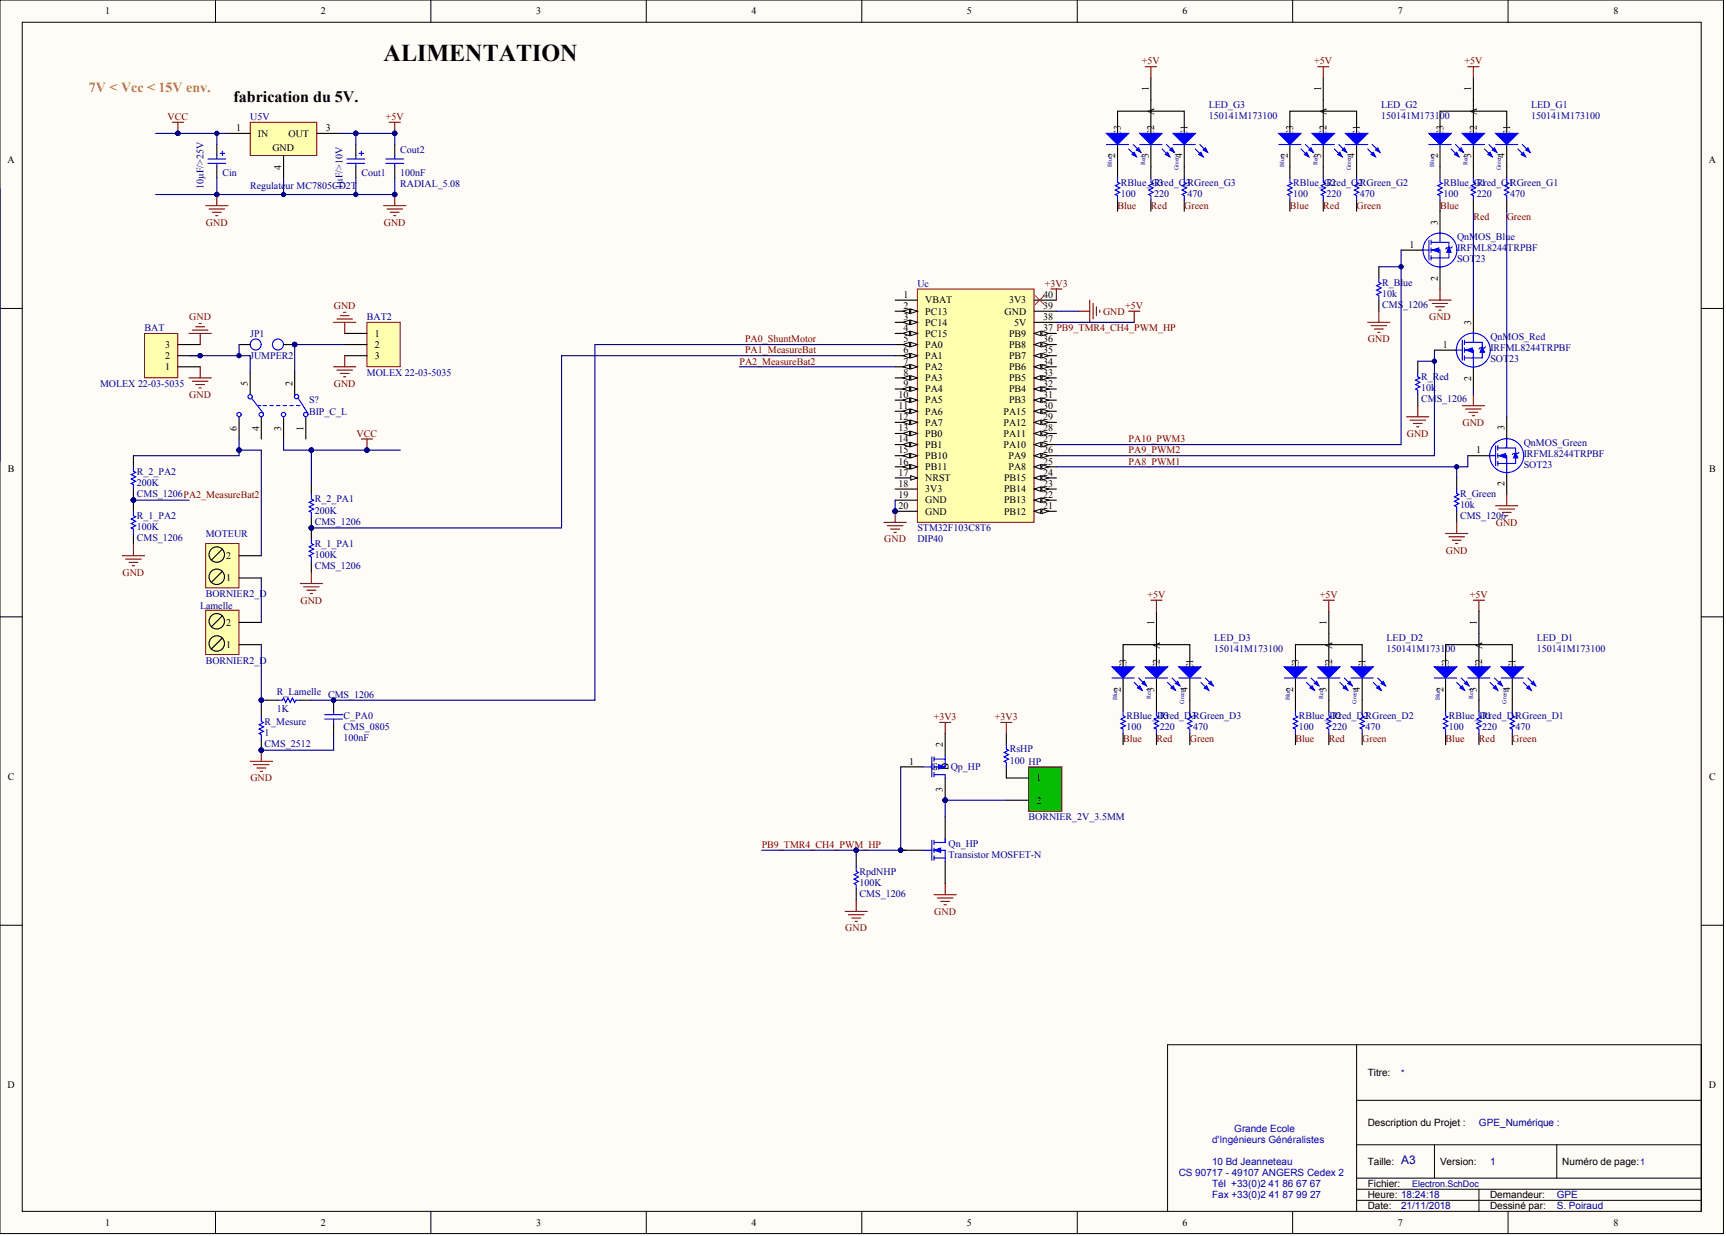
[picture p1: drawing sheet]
<svg xmlns="http://www.w3.org/2000/svg" width="328mm" height="235mm" viewBox="0 0 328 235" stroke-linecap="round" stroke-linejoin="round" font-family="sans-serif">
<g fill="#fffcf8" stroke="#000" stroke-width=".19">
<path d="M0 0h327.6v234.5h-327.6z"/>
<path d="M4.2 4.2h319.2v226.1h-319.2z"/>
</g>
<g fill="none" stroke="#000" stroke-width=".19">
<path d="M41 0v4.2M81.9 0v4.2M122.8 0v4.2M163.8 0v4.2M204.8 0v4.2M245.7 0v4.2M286.7 0v4.2M0 58.6h4.2M323.4 58.6h4.2M0 117.3h4.2M323.4 117.3h4.2M0 175.9h4.2"/>
<path d="M323.4 175.9h4.2M257.9 198.6v31.7M257.9 217.6h65.5M257.9 209.2h65.5M272.7 217.6v6.3M295.9 217.6v6.3M41 230.3v4.2M81.9 230.3v4.2M122.8 230.3v4.2M163.8 230.3v4.2M204.8 230.3v4.2M221.9 230.3v-31.7h101.5v31.7"/>
<path d="M245.7 230.3v4.2M257.9 228.2h65.5M257.9 226.1h65.5M257.9 223.9h65.5M281.1 226.1v4.2M286.7 230.3v4.2"/>
</g>
<path d="M32.8 23.2h2.1M33.8 23.2v2.2M39.1 39.1h4.2M39.7 39.7h3M41.2 37v2.1M74 23.2h2.1M75 23.2v2.2M40.4 40.4h1.7M41 41h.4" fill="none" stroke="#800000" stroke-width=".21"/>
<g fill="#000080" stroke="#000080" stroke-width=".19">
<circle cx="41.2" cy="37" r=".41"/>
<circle cx="75" cy="25.3" r=".41"/>
<circle cx="33.8" cy="25.3" r=".41"/>
</g>
<path d="M41.2 27.5v2.1M41.2 31.7v2.1M67.6 27.5v2.1M67.6 31.7v2.1M75 27.5v2.1M75 31.7v2.1" fill="none" stroke="#000" stroke-width=".21"/>
<g fill="none" stroke="#00f" stroke-width=".21">
<path d="M39.5 30.2h3.4M39.5 31.1h3.4M41.2 29.6v.6M41.2 31.1v.6M41.9 29.2h.8M42.3 28.7v.9M65.9 30.2h3.4M65.9 31.1h3.4M67.6 29.6v.6M67.6 31.1v.6M68.3 29.2h.8M68.7 28.7v.9"/>
<path d="M73.3 30.2h3.4M73.3 31.1h3.4M75 29.6v.6M75 31.1v.6"/>
</g>
<path d="M174.4 54.9h22.2v44.4h-22.2z" fill="#ffffb0" stroke="#800000" stroke-width=".19"/>
<path d="M170.2 57h4.2M170.2 59.2h4.2" fill="none" stroke="#000" stroke-width=".21"/>
<g fill="#fffcf8" stroke="#000" stroke-width=".19">
<path d="M173.1 58.7l1.3 .5-1.3 .4z"/>
<path d="M171.6 59.2l1.3-.5v.9z"/>
</g>
<path d="M170.2 61.3h4.2" fill="none" stroke="#000" stroke-width=".21"/>
<g fill="#fffcf8" stroke="#000" stroke-width=".19">
<path d="M173.1 60.9l1.3 .4-1.3 .4z"/>
<path d="M171.6 61.3l1.3-.4v.8z"/>
</g>
<path d="M170.2 63.4h4.2" fill="none" stroke="#000" stroke-width=".21"/>
<g fill="#fffcf8" stroke="#000" stroke-width=".19">
<path d="M173.1 63l1.3 .4-1.3 .4z"/>
<path d="M171.6 63.4l1.3-.4v.8z"/>
</g>
<path d="M170.2 65.5h4.2" fill="none" stroke="#000" stroke-width=".21"/>
<g fill="#fffcf8" stroke="#000" stroke-width=".19">
<path d="M173.1 65.1l1.3 .4-1.3 .4z"/>
<path d="M171.6 65.5l1.3-.4v.8z"/>
</g>
<path d="M170.2 67.6h4.2" fill="none" stroke="#000" stroke-width=".21"/>
<g fill="#fffcf8" stroke="#000" stroke-width=".19">
<path d="M173.1 67.2l1.3 .4-1.3 .4z"/>
<path d="M171.6 67.6l1.3-.4v.8z"/>
</g>
<path d="M170.2 69.7h4.2" fill="none" stroke="#000" stroke-width=".21"/>
<g fill="#fffcf8" stroke="#000" stroke-width=".19">
<path d="M173.1 69.3l1.3 .4-1.3 .4z"/>
<path d="M171.6 69.7l1.3-.4v.8z"/>
</g>
<path d="M170.2 71.8h4.2" fill="none" stroke="#000" stroke-width=".21"/>
<g fill="#fffcf8" stroke="#000" stroke-width=".19">
<path d="M173.1 71.4l1.3 .4-1.3 .5z"/>
<path d="M171.6 71.8l1.3-.4v.9z"/>
</g>
<path d="M170.2 73.9h4.2" fill="none" stroke="#000" stroke-width=".21"/>
<g fill="#fffcf8" stroke="#000" stroke-width=".19">
<path d="M173.1 73.5l1.3 .4-1.3 .5z"/>
<path d="M171.6 73.9l1.3-.4v.9z"/>
</g>
<path d="M170.2 76.1h4.2" fill="none" stroke="#000" stroke-width=".21"/>
<g fill="#fffcf8" stroke="#000" stroke-width=".19">
<path d="M173.1 75.6l1.3 .5-1.3 .4z"/>
<path d="M171.6 76.1l1.3-.5v.9z"/>
</g>
<path d="M170.2 78.2h4.2" fill="none" stroke="#000" stroke-width=".21"/>
<g fill="#fffcf8" stroke="#000" stroke-width=".19">
<path d="M173.1 77.8l1.3 .4-1.3 .4z"/>
<path d="M171.6 78.2l1.3-.4v.8z"/>
</g>
<path d="M170.2 80.3h4.2" fill="none" stroke="#000" stroke-width=".21"/>
<g fill="#fffcf8" stroke="#000" stroke-width=".19">
<path d="M173.1 79.9l1.3 .4-1.3 .4z"/>
<path d="M171.6 80.3l1.3-.4v.8z"/>
</g>
<path d="M170.2 82.4h4.2" fill="none" stroke="#000" stroke-width=".21"/>
<g fill="#fffcf8" stroke="#000" stroke-width=".19">
<path d="M173.1 82l1.3 .4-1.3 .4z"/>
<path d="M171.6 82.4l1.3-.4v.8z"/>
</g>
<path d="M170.2 84.5h4.2" fill="none" stroke="#000" stroke-width=".21"/>
<g fill="#fffcf8" stroke="#000" stroke-width=".19">
<path d="M173.1 84.1l1.3 .4-1.3 .4z"/>
<path d="M171.6 84.5l1.3-.4v.8z"/>
</g>
<path d="M170.2 86.6h4.2" fill="none" stroke="#000" stroke-width=".21"/>
<g fill="#fffcf8" stroke="#000" stroke-width=".19">
<path d="M173.1 86.2l1.3 .4-1.3 .4z"/>
<path d="M171.6 86.6l1.3-.4v.8z"/>
</g>
<path d="M170.2 88.7h4.2" fill="none" stroke="#000" stroke-width=".21"/>
<g fill="#fffcf8" stroke="#000" stroke-width=".19">
<path d="M173.1 88.3l1.3 .4-1.3 .5z"/>
<path d="M171.6 88.7l1.3-.4v.9z"/>
</g>
<path d="M170.2 90.9h4.2" fill="none" stroke="#000" stroke-width=".21"/>
<path d="M173.1 90.4l1.3 .5-1.3 .4z" fill="#fffcf8" stroke="#000" stroke-width=".19"/>
<path d="M170.2 93h4.2M170.2 95.1h4.2M170.2 97.2h4.2M196.6 97.2h4.2" fill="none" stroke="#000" stroke-width=".21"/>
<circle cx="170.1" cy="97.2" r=".41" fill="#000080" stroke="#000080" stroke-width=".19"/>
<g fill="#fffcf8" stroke="#000" stroke-width=".19">
<path d="M196.6 97.2l1.2-.4v.8z"/>
<path d="M198.1 96.8l1.2 .4-1.2 .4z"/>
</g>
<path d="M196.6 95.1h4.2" fill="none" stroke="#000" stroke-width=".21"/>
<g fill="#fffcf8" stroke="#000" stroke-width=".19">
<path d="M196.6 95.1l1.2-.4v.8z"/>
<path d="M198.1 94.7l1.2 .4-1.2 .4z"/>
</g>
<path d="M196.6 93h4.2" fill="none" stroke="#000" stroke-width=".21"/>
<g fill="#fffcf8" stroke="#000" stroke-width=".19">
<path d="M196.6 93l1.2-.5v.9z"/>
<path d="M198.1 92.5l1.2 .5-1.2 .4z"/>
</g>
<path d="M196.6 90.9h4.2" fill="none" stroke="#000" stroke-width=".21"/>
<g fill="#fffcf8" stroke="#000" stroke-width=".19">
<path d="M196.6 90.9l1.2-.5v.9z"/>
<path d="M198.1 90.4l1.2 .5-1.2 .4z"/>
</g>
<path d="M196.6 88.7h4.2" fill="none" stroke="#000" stroke-width=".21"/>
<g fill="#fffcf8" stroke="#000" stroke-width=".19">
<path d="M196.6 88.7l1.2-.4v.9z"/>
<path d="M198.1 88.3l1.2 .4-1.2 .5z"/>
</g>
<path d="M196.6 86.6h4.2" fill="none" stroke="#000" stroke-width=".21"/>
<g fill="#fffcf8" stroke="#000" stroke-width=".19">
<path d="M196.6 86.6l1.2-.4v.8z"/>
<path d="M198.1 86.2l1.2 .4-1.2 .4z"/>
</g>
<path d="M196.6 84.5h4.2" fill="none" stroke="#000" stroke-width=".21"/>
<g fill="#fffcf8" stroke="#000" stroke-width=".19">
<path d="M196.6 84.5l1.2-.4v.8z"/>
<path d="M198.1 84.1l1.2 .4-1.2 .4z"/>
</g>
<path d="M196.6 82.4h4.2" fill="none" stroke="#000" stroke-width=".21"/>
<g fill="#fffcf8" stroke="#000" stroke-width=".19">
<path d="M196.6 82.4l1.2-.4v.8z"/>
<path d="M198.1 82l1.2 .4-1.2 .4z"/>
</g>
<path d="M196.6 80.3h4.2" fill="none" stroke="#000" stroke-width=".21"/>
<g fill="#fffcf8" stroke="#000" stroke-width=".19">
<path d="M196.6 80.3l1.2-.4v.8z"/>
<path d="M198.1 79.9l1.2 .4-1.2 .4z"/>
</g>
<path d="M196.6 78.2h4.2" fill="none" stroke="#000" stroke-width=".21"/>
<g fill="#fffcf8" stroke="#000" stroke-width=".19">
<path d="M196.6 78.2l1.2-.4v.8z"/>
<path d="M198.1 77.8l1.2 .4-1.2 .4z"/>
</g>
<path d="M196.6 76.1h4.2" fill="none" stroke="#000" stroke-width=".21"/>
<g fill="#fffcf8" stroke="#000" stroke-width=".19">
<path d="M196.6 76.1l1.2-.5v.9z"/>
<path d="M198.1 75.6l1.2 .5-1.2 .4z"/>
</g>
<path d="M196.6 73.9h4.2" fill="none" stroke="#000" stroke-width=".21"/>
<g fill="#fffcf8" stroke="#000" stroke-width=".19">
<path d="M196.6 73.9l1.2-.4v.9z"/>
<path d="M198.1 73.5l1.2 .4-1.2 .5z"/>
</g>
<path d="M196.6 71.8h4.2" fill="none" stroke="#000" stroke-width=".21"/>
<g fill="#fffcf8" stroke="#000" stroke-width=".19">
<path d="M196.6 71.8l1.2-.4v.9z"/>
<path d="M198.1 71.4l1.2 .4-1.2 .5z"/>
</g>
<path d="M196.6 69.7h4.2" fill="none" stroke="#000" stroke-width=".21"/>
<g fill="#fffcf8" stroke="#000" stroke-width=".19">
<path d="M196.6 69.7l1.2-.4v.8z"/>
<path d="M198.1 69.3l1.2 .4-1.2 .4z"/>
</g>
<path d="M196.6 67.6h4.2" fill="none" stroke="#000" stroke-width=".21"/>
<g fill="#fffcf8" stroke="#000" stroke-width=".19">
<path d="M196.6 67.6l1.2-.4v.8z"/>
<path d="M198.1 67.2l1.2 .4-1.2 .4z"/>
</g>
<path d="M196.6 65.5h4.2" fill="none" stroke="#000" stroke-width=".21"/>
<g fill="#fffcf8" stroke="#000" stroke-width=".19">
<path d="M196.6 65.5l1.2-.4v.8z"/>
<path d="M198.1 65.1l1.2 .4-1.2 .4z"/>
</g>
<path d="M196.6 63.4h4.2" fill="none" stroke="#000" stroke-width=".21"/>
<g fill="#fffcf8" stroke="#000" stroke-width=".19">
<path d="M196.6 63.4l1.2-.4v.8z"/>
<path d="M198.1 63l1.2 .4-1.2 .4z"/>
</g>
<g fill="none" stroke="#000" stroke-width=".21">
<path d="M280.1 14.8v10.6M273.7 25.4v-4.3h12.7v4.3M273.7 27.5v6.3M273.7 38v6.4M280.1 27.5v6.3M280.1 38v2.1M286.4 27.5v6.3M286.4 38v2.1M196.6 59.2h4.2M196.6 57h4.2M262.1 50.7v2.1M262.1 57v2.2"/>
<path d="M266.3 47.5h4.3M273.7 50.7v4.2M280.1 59.2v4.2M196.6 61.3h4.2M269.5 68.7v2.1M269.5 75v2.1M272.7 66.6h4.2M280.1 69.7v4.2M286.4 79.2v4.3M59.2 91.9v2.1M59.2 98.2v4.3M276.9 90.9v2.1"/>
<path d="M276.9 97.2v2.1M279 86.6h4.2M286.4 89.8v4.2M59.2 106.7v2.1M49.7 134.2v2.1M50.7 133.1h2.1M57.1 133.1h2.1M63.4 133.1v2.1M63.4 137.3v2.1M49.7 140.5v2.1"/>
</g>
<g fill="#000080" stroke="#000080" stroke-width=".19">
<circle cx="170.1" cy="97.2" r=".41"/>
<circle cx="75" cy="37" r=".41"/>
<circle cx="63.4" cy="133.1" r=".41"/>
<circle cx="49.7" cy="142.6" r=".41"/>
<circle cx="59.2" cy="100.3" r=".41"/>
</g>
<g fill="none" stroke="#800000" stroke-width=".21">
<path d="M72.9 39.1h4.2M73.6 39.7h2.9M75 37v2.1M74.2 40.4h1.7M74.8 41h.4M205 59.2h2.1M207.1 57v4.3M207.8 57.7v2.9M208.4 58.3v1.7M209 58.9v.5M214.5 59.2h2.2M215.6 59.2v2.1"/>
<path d="M262.1 59.2v2.1M271.6 57h4.2M272.2 57.7h3M272.9 58.3h1.7M273.5 58.9h.4M273.7 54.9v2.1M260 61.3h4.2M260.6 61.9h3M261.3 62.5h1.6M261.9 63.2h.4M267.4 79.2h4.2M268 79.9h3"/>
<path d="M269.5 77.1v2.1M277.9 77.1h4.3M278.6 77.8h2.9M279.2 78.4h1.7M279.9 79h.4M280.1 75v2.1M168 99.3h4.3M168.7 99.9h2.9M170.2 97.2v2.1M268.6 80.5h1.7M269.3 81.1h.4M276.9 99.3v2.1"/>
<path d="M284.3 96.1h4.2M284.9 96.8h3M285.6 97.4h1.6M286.2 98h.4M286.4 94v2.1M57.1 110.9h4.2M57.7 111.6h3M58.3 112.2h1.7M59 112.8h.4M59.2 108.8v2.1M169.3 100.6h1.7M169.9 101.2h.5"/>
<path d="M274.8 101.4h4.2M275.4 102h3M276 102.7h1.7M276.7 103.3h.4M47.6 144.7h4.2M48.2 145.4h3M48.8 146h1.7M49.5 146.6h.4M49.7 142.6v2.1"/>
</g>
<g fill="#00f" stroke="#00f" stroke-width=".21">
<path d="M284.3 25.4h4.2l-2.1 2.1z"/>
<path d="M289.2 29.4l.4-.5 .4 .9z"/>
<path d="M290 28.5l.4-.4 .4 .8z"/>
<path d="M277.9 25.4h4.3l-2.1 2.1z"/>
<path d="M282.8 29.4l.4-.5 .5 .9z"/>
<path d="M283.7 28.5l.4-.4 .4 .8z"/>
<path d="M271.6 25.4h4.2l-2.1 2.1z"/>
<path d="M276.5 29.4l.4-.5 .4 .9z"/>
<path d="M277.3 28.5l.4-.4 .5 .8z"/>
</g>
<g fill="none" stroke="#00f" stroke-width=".21">
<path d="M271.6 27.5h4.2M273.7 33.8v.9l.4 .2-.8 .4 .8 .4-.8 .4 .8 .5-.8 .4 .4 .2v.8M275.8 28.3l1.5 1.5M276.7 27.5l1.5 1.4M277.9 27.5h4.3M280.1 33.8v.9l.4 .2-.9 .4 .9 .4-.9 .4 .9 .5-.9 .4 .5 .2v.8M282.2 28.3l1.5 1.5M283 27.5l1.5 1.4M284.3 27.5h4.2M286.4 33.8v.9l.4 .2-.8 .4 .8 .4-.8 .4 .8 .5-.8 .4 .4 .2v.8M288.5 28.3l1.5 1.5M289.4 27.5l1.4 1.4"/>
<path d="M262.1 52.8v.9l.4 .2-.8 .4 .8 .4-.8 .4 .8 .5-.8 .4 .4 .2v.8M270.3 47.5h1.3M271.6 45.6v3.8M272 46.1h3.4v1M272 47.5h1.7v3.4M272 45.6v.9M272 47.1v.9M272 48.6v.8M273.7 44.2v1.9M275.4 48v1h-3.4M276 46.9l-.2 .2h-.8l-.2 .2M269.5 70.8v.8l.4 .2-.8 .5 .8 .4-.8 .4 .8 .4-.8 .4 .4 .3v.8"/>
<path d="M276.7 66.6h1.2M277.9 64.7v3.8M278.4 65.1h3.4v1M278.4 66.6h1.7v3.3M278.4 64.7v.8M278.4 66.1v.9M278.4 67.6v.9M280.1 63.2v1.9M281.8 67v1h-3.4M282.4 65.9l-.2 .2h-.9l-.2 .2M59.2 94v.9l.4 .2-.8 .4 .8 .4-.8 .4 .8 .5-.8 .4 .4 .2v.8M276.9 93v.8l.4 .2-.8 .4 .8 .5-.8 .4 .8 .4-.8 .4 .4 .2v.9"/>
<path d="M283 86.6h1.3M284.3 84.7v3.8M284.7 85.1h3.4v1.1M284.7 86.6h1.7v3.4M284.7 84.7v.9M284.7 86.2v.8M284.7 87.7v.8M286.4 83.2v1.9M288.1 87v1.1h-3.4M288.7 86l-.2 .2h-.8l-.2 .2M59.2 102.5v.8l.4 .2-.8 .4 .8 .5-.8 .4 .8 .4-.8 .4 .4 .3v.8M49.7 136.3v.8l.4 .2-.9 .5 .9 .4-.9 .4 .9 .4-.9 .4 .5 .3v.8"/>
<path d="M52.8 133.1h.9l.2-.4 .4 .8 .4-.8 .5 .8 .4-.8 .4 .8 .2-.4h.9M61.7 135.9h3.4M61.7 136.7h3.4M63.4 135.2v.7M63.4 136.7v.6"/>
<circle cx="273.7" cy="47.5" r="3.2"/>
<circle cx="280.1" cy="66.5" r="3.2"/>
<circle cx="286.4" cy="86.6" r="3.2"/>
</g>
<g fill="#00f" stroke="#00f" stroke-width=".19">
<path d="M284.9 86.6l1.3-.4v.8z"/>
<path d="M288.1 86l.4 1h-.8z"/>
<path d="M272.2 47.5l1.3-.4v.9z"/>
<path d="M275.4 46.9l.4 1.1h-.8z"/>
<path d="M278.6 66.6l1.3-.5v.9z"/>
<path d="M281.8 65.9l.4 1.1h-.9z"/>
</g>
<path d="M39.1 103.3h6.3v8.4h-6.3z" fill="#ffffb0" stroke="#800000" stroke-width=".19"/>
<g fill="none" stroke="#000" stroke-width=".21">
<path d="M45.4 65.5h2.2M53.9 65.5h2.1M42.3 108.6l-2.1 2.1M42.3 104.4l-2.1 2.1M45.4 109.9h4.3M45.4 105.6h4.3"/>
<circle cx="41.2" cy="109.6" r="1.47"/>
<circle cx="41.2" cy="105.4" r="1.47"/>
</g>
<g fill="none" stroke="#00f" stroke-width=".21">
<circle cx="48.6" cy="65.5" r="1.05"/>
<circle cx="52.8" cy="65.5" r="1.05"/>
</g>
<circle cx="56" cy="65.5" r=".41" fill="#000080" stroke="#000080" stroke-width=".19"/>
<path d="M196.8 56.2l1.7 1.7M198.5 56.2l-1.7 1.7" fill="none" stroke="#f00" stroke-width=".19"/>
<path d="M39.1 116h6.3v8.4h-6.3z" fill="#ffffb0" stroke="#800000" stroke-width=".19"/>
<g fill="none" stroke="#000" stroke-width=".21">
<path d="M218.8 14.8v10.6M251.5 14.8v10.6M212.4 25.4v-4.3h12.7v4.3M212.4 27.5v6.3M212.4 38v2.1M218.8 27.5v6.3M218.8 38v2.1M225.1 27.5v6.3M225.1 38v2.1M245.2 25.4v-4.3h12.7v4.3M245.2 27.5v6.3M245.2 38v2.1"/>
<path d="M251.5 27.5v6.3M251.5 38v2.1M257.9 27.5v6.3M257.9 38v2.1M45.4 79.2v4.3M47.6 70.8v4.2M49.7 79.2v4.3M53.9 79.2v4.3M56 70.8v4.2M58.1 79.2v4.3M42.3 117l-2.1 2.2M45.4 118.3h4.3"/>
<path d="M219.8 116.2v10.6M252.6 116.2v10.6M281.1 116.2v10.6M42.3 121.3l-2.1 2.1M45.4 122.5h4.3M213.5 126.8v-4.3h12.7v4.3M213.5 128.9v6.3M213.5 139.4v2.2M219.8 128.9v6.3M219.8 139.4v2.2M226.2 128.9v6.3M226.2 139.4v2.2"/>
<path d="M246.2 126.8v-4.3h12.7v4.3M246.2 128.9v6.3M246.2 139.4v2.2M252.6 128.9v6.3M252.6 139.4v2.2M258.9 128.9v6.3M258.9 139.4v2.2M274.8 126.8v-4.3h12.7v4.3M274.8 128.9v6.3M274.8 139.4v2.2M281.1 128.9v6.3M281.1 139.4v2.2"/>
<path d="M287.5 128.9v6.3M287.5 139.4v2.2"/>
<circle cx="41.2" cy="118.1" r="1.47"/>
<circle cx="41.2" cy="122.3" r="1.47"/>
</g>
<g fill="none" stroke="#800000" stroke-width=".21">
<path d="M217.7 12.7h2.1M218.8 12.7v2.1M250.5 12.7h2.1M251.5 12.7v2.1M279 12.7h2.1M280.1 12.7v2.1M199.7 54.9h2.2M200.8 54.9v2.1M68.7 83.5h2.1M69.8 83.5v2.1M218.8 114.1h2.1M219.8 114.1v2.1"/>
<path d="M251.5 114.1h2.1M252.6 114.1v2.1M280.1 114.1h2.1M281.1 114.1v2.1"/>
</g>
<g fill="#00f" stroke="#00f" stroke-width=".21">
<path d="M255.8 25.4h4.2l-2.1 2.1z"/>
<path d="M260.6 29.4l.4-.5 .5 .9z"/>
<path d="M261.5 28.5l.4-.4 .4 .8z"/>
<path d="M249.4 25.4h4.2l-2.1 2.1z"/>
<path d="M254.3 29.4l.4-.5 .4 .9z"/>
<path d="M255.1 28.5l.4-.4 .5 .8z"/>
<path d="M243.1 25.4h4.2l-2.1 2.1z"/>
<path d="M247.9 29.4l.5-.5 .4 .9z"/>
<path d="M248.8 28.5l.4-.4 .4 .8z"/>
<path d="M223 25.4h4.2l-2.1 2.1z"/>
<path d="M227.9 29.4l.4-.5 .4 .9z"/>
<path d="M228.7 28.5l.4-.4 .4 .8z"/>
<path d="M216.7 25.4h4.2l-2.1 2.1z"/>
<path d="M221.5 29.4l.4-.5 .5 .9z"/>
<path d="M222.4 28.5l.4-.4 .4 .8z"/>
<path d="M210.3 25.4h4.2l-2.1 2.1z"/>
<path d="M215.2 29.4l.4-.5 .4 .9z"/>
<path d="M216 28.5l.4-.4 .5 .8z"/>
<path d="M285.3 126.8h4.3l-2.1 2.1z"/>
<path d="M290.2 130.8l.4-.4 .5 .8z"/>
<path d="M291.1 129.9l.4-.4 .4 .9z"/>
<path d="M279 126.8h4.2l-2.1 2.1z"/>
<path d="M283.9 130.8l.4-.4 .4 .8z"/>
<path d="M284.7 129.9l.4-.4 .5 .9z"/>
<path d="M272.7 126.8h4.2l-2.1 2.1z"/>
<path d="M277.5 130.8l.4-.4 .5 .8z"/>
<path d="M278.4 129.9l.4-.4 .4 .9z"/>
<path d="M256.8 126.8h4.2l-2.1 2.1z"/>
<path d="M261.7 130.8l.4-.4 .4 .8z"/>
<path d="M262.5 129.9l.4-.4 .5 .9z"/>
<path d="M250.5 126.8h4.2l-2.1 2.1z"/>
<path d="M255.3 130.8l.5-.4 .4 .8z"/>
<path d="M256.2 129.9l.4-.4 .4 .9z"/>
<path d="M244.1 126.8h4.3l-2.2 2.1z"/>
<path d="M249 130.8l.4-.4 .4 .8z"/>
<path d="M249.8 129.9l.5-.4 .4 .9z"/>
<path d="M224.1 126.8h4.2l-2.1 2.1z"/>
<path d="M228.9 130.8l.4-.4 .5 .8z"/>
<path d="M229.8 129.9l.4-.4 .4 .9z"/>
<path d="M217.7 126.8h4.2l-2.1 2.1z"/>
<path d="M222.6 130.8l.4-.4 .4 .8z"/>
<path d="M223.4 129.9l.4-.4 .5 .9z"/>
<path d="M211.4 126.8h4.2l-2.1 2.1z"/>
<path d="M216.2 130.8l.5-.4 .4 .8z"/>
<path d="M217.1 129.9l.4-.4 .4 .9z"/>
</g>
<g fill="none" stroke="#00f" stroke-width=".21">
<path d="M210.3 27.5h4.2M212.4 33.8v.9l.4 .2-.8 .4 .8 .4-.8 .4 .8 .5-.8 .4 .4 .2v.8M214.5 28.3l1.5 1.5M215.4 27.5l1.5 1.4M216.7 27.5h4.2M218.8 33.8v.9l.4 .2-.9 .4 .9 .4-.9 .4 .9 .5-.9 .4 .5 .2v.8M220.9 28.3l1.5 1.5M221.7 27.5l1.5 1.4M223 27.5h4.2M225.1 33.8v.9l.4 .2-.8 .4 .8 .4-.8 .4 .8 .5-.8 .4 .4 .2v.8M227.2 28.3l1.5 1.5M228.1 27.5l1.4 1.4"/>
<path d="M243.1 27.5h4.2M245.2 33.8v.9l.4 .2-.8 .4 .8 .4-.8 .4 .8 .5-.8 .4 .4 .2v.8M247.3 28.3l1.5 1.5M248.1 27.5l1.5 1.4M249.4 27.5h4.2M251.5 33.8v.9l.5 .2-.9 .4 .9 .4-.9 .4 .9 .5-.9 .4 .4 .2v.8M253.6 28.3l1.5 1.5M254.5 27.5l1.5 1.4M255.8 27.5h4.2M257.9 33.8v.9l.4 .2-.9 .4 .9 .4-.9 .4 .9 .5-.9 .4 .5 .2v.8M260 28.3l1.5 1.5M260.8 27.5l1.5 1.4"/>
<path d="M47.9 75.8l2.2 2.8M49 77.1h.6M50 77.1h.7M51.3 77.1h.6M52.6 77.1h.6M53.8 77.1h.7M55.1 77.1h.6M56.4 77.1h.6M56.6 75.6l1.9 3M211.4 128.9h4.2M213.5 135.2v.9l.4 .2-.8 .4 .8 .4-.8 .4 .8 .5-.8 .4 .4 .2v.8M215.6 129.7l1.5 1.5"/>
<path d="M216.4 128.9l1.5 1.5M217.7 128.9h4.2M219.8 135.2v.9l.4 .2-.8 .4 .8 .4-.8 .4 .8 .5-.8 .4 .4 .2v.8M221.9 129.7l1.5 1.5M222.8 128.9l1.5 1.5M224.1 128.9h4.2M226.2 135.2v.9l.4 .2-.9 .4 .9 .4-.9 .4 .9 .5-.9 .4 .5 .2v.8M228.3 129.7l1.5 1.5M229.1 128.9l1.5 1.5M244.1 128.9h4.3M246.2 135.2v.9l.5 .2-.9 .4 .9 .4-.9 .4 .9 .5-.9 .4 .4 .2v.8M248.4 129.7l1.4 1.5"/>
<path d="M249.2 128.9l1.5 1.5M250.5 128.9h4.2M252.6 135.2v.9l.4 .2-.8 .4 .8 .4-.8 .4 .8 .5-.8 .4 .4 .2v.8M254.7 129.7l1.5 1.5M255.5 128.9l1.5 1.5M256.8 128.9h4.2M258.9 135.2v.9l.4 .2-.8 .4 .8 .4-.8 .4 .8 .5-.8 .4 .4 .2v.8M261 129.7l1.5 1.5M261.9 128.9l1.5 1.5M272.7 128.9h4.2M274.8 135.2v.9l.4 .2-.8 .4 .8 .4-.8 .4 .8 .5-.8 .4 .4 .2v.8M276.9 129.7l1.5 1.5"/>
<path d="M277.7 128.9l1.5 1.5M279 128.9h4.2M281.1 135.2v.9l.4 .2-.8 .4 .8 .4-.8 .4 .8 .5-.8 .4 .4 .2v.8M283.2 129.7l1.5 1.5M284.1 128.9l1.5 1.5M285.3 128.9h4.3M287.5 135.2v.9l.4 .2-.9 .4 .9 .4-.9 .4 .9 .5-.9 .4 .5 .2v.8M289.6 129.7l1.5 1.5M290.4 128.9l1.5 1.5"/>
<circle cx="45.4" cy="78.8" r=".41"/>
<circle cx="47.5" cy="75.4" r=".41"/>
<circle cx="49.7" cy="78.8" r=".41"/>
<circle cx="53.9" cy="78.8" r=".41"/>
<circle cx="56.4" cy="75.4" r=".41"/>
<circle cx="58.1" cy="78.8" r=".41"/>
</g>
<g fill="#000080" stroke="#000080" stroke-width=".19">
<circle cx="69.7" cy="85.6" r=".41"/>
<circle cx="41.2" cy="25.3" r=".41"/>
<circle cx="41.2" cy="37" r=".41"/>
<circle cx="53.9" cy="37" r=".41"/>
<circle cx="67.6" cy="37" r=".41"/>
<circle cx="33.8" cy="25.3" r=".41"/>
<circle cx="67.6" cy="25.3" r=".41"/>
<circle cx="75" cy="25.3" r=".41"/>
<circle cx="170.1" cy="97.2" r=".41"/>
<circle cx="75" cy="37" r=".41"/>
<circle cx="266.3" cy="50.7" r=".41"/>
<circle cx="272.7" cy="68.7" r=".41"/>
<circle cx="276.9" cy="88.7" r=".41"/>
<circle cx="49.7" cy="142.6" r=".41"/>
<circle cx="49.7" cy="133.1" r=".41"/>
<circle cx="59.2" cy="100.3" r=".41"/>
<circle cx="59.2" cy="85.6" r=".41"/>
<circle cx="45.4" cy="67.6" r=".41"/>
<circle cx="56" cy="65.5" r=".41"/>
</g>
<g fill="none" stroke="#000080" stroke-width=".21">
<path d="M0 35.9v51.8M29.6 25.4h13.7M41.2 25.4v2.1M41.2 33.8v3.2M53.9 33.8v3.2M64.5 25.4h10.5v2.1M67.6 25.4v2.1M67.6 33.8v3.2M75 33.8v3.2h-45.4M200.8 59.2h4.2M262.1 50.7h4.2M266.3 47.5v37h-65.5"/>
<path d="M280.1 40.1v19.1M286.4 40.1v39.1M45.4 65.5v2.1M65.5 65.5h-9.5v5.3M170.2 65.5h-57.1v67.6h-53.9M170.2 67.6h-63.5v32.8h-47.5M200.8 61.3h14.8M269.5 68.7h3.2M272.7 66.6v20h-71.9M53.9 83.5v2.1h5.3M59.2 85.6h16.9M59.2 85.6v6.3"/>
<path d="M170.2 95.1v2.1M276.9 88.7v2.2M279 86.6v2.1h-78.2M49.7 109.9v8.4M49.7 122.5v11.7M49.7 133.1h1M63.4 139.4v3.2h-13.7"/>
</g>
<path d="M47.6 23.2h12.6v6.4h-12.6z" fill="#ffffb0" stroke="#800000" stroke-width=".19"/>
<path d="M43.3 25.4h4.3M53.9 29.6v4.2M60.2 25.4h4.3" fill="none" stroke="#000" stroke-width=".21"/>
<path d="M27.5 63.4h6.3v8.4h-6.3z" fill="#ffffb0" stroke="#800000" stroke-width=".19"/>
<path d="M33.8 69.7h4.2M33.8 67.6h4.2M33.8 65.5h4.2" fill="none" stroke="#000" stroke-width=".21"/>
<circle cx="38" cy="67.6" r=".41" fill="#000080" stroke="#000080" stroke-width=".19"/>
<path d="M35.9 71.8h4.3M35.9 63.4h4.3M36.6 72.5h2.9M36.6 62.8h2.9M37.2 73.1h1.7M37.2 62.1h1.7M37.8 73.7h.5M37.8 61.5h.5M38 63.4v2.1M38 69.7v2.1" fill="none" stroke="#800000" stroke-width=".21"/>
<path d="M69.8 61.3h6.3v8.4h-6.3z" fill="#ffffb0" stroke="#800000" stroke-width=".19"/>
<path d="M65.5 63.4h4.3M65.5 65.5h4.3M65.5 67.6h4.3M179.7 139.4v4.3M191.3 139.4v2.2M171.2 145.8h4.2M179.7 155.3v4.2M191.3 145.8v2.1M162.8 162.7v2.1M162.8 169v2.1M171.2 161.6h4.2M179.7 163.7v4.3" fill="none" stroke="#000" stroke-width=".21"/>
<g fill="none" stroke="#800000" stroke-width=".21">
<path d="M65.3 59.4h.4M63.4 61.3h4.2M63.4 69.7h4.2M64 60.6h3M64 70.4h3M64.7 60h1.7M64.7 71h1.7M65.3 71.6h.4M65.5 61.3v2.1M65.5 67.6v2.1M178.6 137.3h2.1M179.7 137.3v2.1"/>
<path d="M190.2 137.3h2.1M191.3 137.3v2.1M160.6 173.2h4.3M161.3 173.9h2.9M161.9 174.5h1.7M162.5 175.1h.5M162.8 171.1v2.1M177.5 170.1h4.3M178.2 170.7h2.9M178.8 171.3h1.7M179.5 172h.4M179.7 168v2.1"/>
</g>
<path d="M35.9 67.6h11.7v3.2M280.1 73.9v1.1M171.2 145.8v15.8M191.3 152.1h-11.6v3.2M144.8 161.6h27.5M162.8 161.6v1.1" fill="none" stroke="#000080" stroke-width=".21"/>
<g fill="none" stroke="#00f" stroke-width=".21">
<path d="M175.4 145.8h1.7M177.1 143.9v3.8M177.1 159.7v3.8M177.5 144.3h2.2M177.5 143.9v.8M177.5 145.4v.8M177.5 159.7v.9M179.7 143.7v2.1h-2.2M179.7 159.5v.6h-2.2M191.3 141.6v.8l.4 .2-.8 .4 .8 .5-.8 .4 .8 .4-.8 .4 .4 .2v.9M162.8 164.8v.8l.4 .2-.9 .5 .9 .4-.9 .4 .9 .4-.9 .5 .5 .2v.8M175.4 161.6h1.7"/>
<path d="M177.5 161.6h2.2v2.1M177.5 161.2v.8M177.5 162.7v.8M177.5 163.1h2.2"/>
</g>
<g fill="#00f" stroke="#00f" stroke-width=".19">
<path d="M178.4 145.4l1.3 .4-1.3 .4z"/>
<path d="M177.5 161.6l1.3-.4v.8z"/>
</g>
<g fill="#000080" stroke="#000080" stroke-width=".19">
<circle cx="171.2" cy="161.6" r=".41"/>
<circle cx="162.7" cy="161.6" r=".41"/>
</g>
<path d="M195.5 145.8h6.3v8.4h-6.3z" fill="#00bf00" stroke="#800000" stroke-width=".21"/>
<path d="M25.4 86.6v2.1M25.4 93v4.2M25.4 101.4v2.1M191.3 147.9h4.2M191.3 152.1h4.2" fill="none" stroke="#000" stroke-width=".21"/>
<g fill="#000080" stroke="#000080" stroke-width=".19">
<circle cx="25.4" cy="95.1" r=".41"/>
<circle cx="45.4" cy="85.6" r=".41"/>
</g>
<path d="M25.4 97.2v.8l.4 .2-.9 .5 .9 .4-.9 .4 .9 .4-.9 .5 .5 .2v.8M25.4 88.7v.9l.4 .2-.9 .4 .9 .4-.9 .5 .9 .4-.9 .4 .5 .2v.9" fill="none" stroke="#00f" stroke-width=".21"/>
<path d="M23.3 105.6h4.2M23.9 106.3h2.9M24.5 106.9h1.7M25.2 107.5h.4M25.4 103.5v2.1" fill="none" stroke="#800000" stroke-width=".21"/>
<path d="M140.6 69.7h29.6M25.4 95.1h10.5M45.4 85.6h4.3v20M45.4 85.6v1h-20M45.4 83.5v2.1" fill="none" stroke="#000080" stroke-width=".21"/>
<text font-size="5.3" fill="#000080" x="179.2" y="151.1">PIQp0HP03</text>
<text font-size="4.6" x="72.9" y="11.7">ALIMENTATION</text>
<text font-size="3" x="44.4" y="19.4">fabrication du 5V.</text>
<text font-size="2.7" fill="#fd8300" x="16.9" y="17.4">7V &lt; Vcc &lt; 15V env.</text>
<text font-size="2.3" fill="#000080" x="266.3" y="221.3">A3</text>
<g font-size="1.9">
<text x="20" y="2.8">1</text>
<text x="61" y="2.8">2</text>
<text x="101.9" y="2.8">3</text>
<text x="142.9" y="2.8">4</text>
<text x="183.8" y="2.8">5</text>
<text x="224.8" y="2.8">6</text>
<text x="265.7" y="2.8">7</text>
<text x="306.7" y="2.8">8</text>
<text x="218.3" y="17.3" transform="rotate(-90 218.3 17.3)">1</text>
<text x="251.1" y="17.3" transform="rotate(-90 251.1 17.3)">1</text>
<text x="279.6" y="17.3" transform="rotate(-90 279.6 17.3)">1</text>
<text x="219.4" y="21.9" transform="rotate(-90 219.4 21.9)">A</text>
<text x="252.2" y="21.9" transform="rotate(-90 252.2 21.9)">A</text>
<text x="280.7" y="21.9" transform="rotate(-90 280.7 21.9)">A</text>
<text x="44.9" y="24.9">1</text>
<text x="49" y="26">IN</text>
<text x="51.8" y="28.7">GND</text>
<text x="54.8" y="26">OUT</text>
<text x="61.9" y="24.9">3</text>
<text x="213.1" y="26" transform="rotate(-90 213.1 26)">C3</text>
<text x="219.4" y="26" transform="rotate(-90 219.4 26)">C2</text>
<text x="225.7" y="26" transform="rotate(-90 225.7 26)">C1</text>
<text x="245.8" y="26" transform="rotate(-90 245.8 26)">C3</text>
<text x="252.2" y="26" transform="rotate(-90 252.2 26)">C2</text>
<text x="258.5" y="26" transform="rotate(-90 258.5 26)">C1</text>
<text x="274.4" y="26" transform="rotate(-90 274.4 26)">C3</text>
<text x="280.7" y="26" transform="rotate(-90 280.7 26)">C2</text>
<text x="287" y="26" transform="rotate(-90 287 26)">C1</text>
<text x="1.4" y="31">A</text>
<text x="53.5" y="32.2" transform="rotate(-90 53.5 32.2)">4</text>
<text x="212" y="30.1" transform="rotate(-90 212 30.1)">2</text>
<text x="218.3" y="30.1" transform="rotate(-90 218.3 30.1)">3</text>
<text x="224.7" y="30.1" transform="rotate(-90 224.7 30.1)">4</text>
<text x="244.8" y="30.1" transform="rotate(-90 244.8 30.1)">2</text>
<text x="251.1" y="30.1" transform="rotate(-90 251.1 30.1)">3</text>
<text x="257.4" y="30.1" transform="rotate(-90 257.4 30.1)">4</text>
<text x="273.3" y="30.1" transform="rotate(-90 273.3 30.1)">2</text>
<text x="279.6" y="30.1" transform="rotate(-90 279.6 30.1)">3</text>
<text x="286" y="30.1" transform="rotate(-90 286 30.1)">4</text>
<text x="324.8" y="31">A</text>
<text x="267.9" y="47.1">1</text>
<text x="273.3" y="42.7" transform="rotate(-90 273.3 42.7)">3</text>
<text x="273.3" y="53.4" transform="rotate(-90 273.3 53.4)">2</text>
<text x="171.7" y="56.6">1</text>
<text x="171.7" y="58.7">2</text>
<text x="175.9" y="57.7">VBAT</text>
<text x="175.9" y="59.8">PC13</text>
<text x="191" y="59.8">GND</text>
<text x="191.8" y="57.7">3V3</text>
<text x="198.3" y="58.7">39</text>
<text x="198.3" y="56.6">40</text>
<text x="71.2" y="64">1</text>
<text x="171.7" y="60.9">3</text>
<text x="171.7" y="63">4</text>
<text x="171.7" y="65.1">5</text>
<text x="175.9" y="61.9">PC14</text>
<text x="175.9" y="64">PC15</text>
<text x="191.8" y="64">PB9</text>
<text x="192.8" y="61.9">5V</text>
<text x="198.3" y="65.1">36</text>
<text x="198.3" y="63">37 PB9_TMR4_CH4_PWM_HP</text>
<text x="198.3" y="60.9">38</text>
<text x="279.6" y="61.7" transform="rotate(-90 279.6 61.7)">3</text>
<text x="31.4" y="70.4">1</text>
<text x="31.4" y="68.2">2</text>
<text x="31.4" y="66.1">3</text>
<text x="71.2" y="66.1">2</text>
<text x="71.2" y="68.2">3</text>
<text x="171.7" y="67.2">6</text>
<text x="171.7" y="69.3">7</text>
<text x="171.7" y="71.4">8</text>
<text x="175.9" y="66.1">PA0</text>
<text x="175.9" y="68.2">PA1</text>
<text x="175.9" y="70.4">PA2</text>
<text x="191.8" y="70.4">PB6</text>
<text x="191.8" y="68.2">PB7</text>
<text x="191.8" y="66.1">PB8</text>
<text x="198.3" y="71.4">33</text>
<text x="198.3" y="69.3">34</text>
<text x="198.3" y="67.2">35</text>
<text x="274.3" y="66.1">1</text>
<text x="47.1" y="73.3" transform="rotate(-90 47.1 73.3)">5</text>
<text x="55.6" y="73.3" transform="rotate(-90 55.6 73.3)">2</text>
<text x="170.8" y="75.6">10</text>
<text x="170.8" y="77.8">11</text>
<text x="171.7" y="73.5">9</text>
<text x="175.9" y="72.5">PA3</text>
<text x="175.9" y="74.6">PA4</text>
<text x="175.9" y="76.7">PA5</text>
<text x="191.8" y="76.7">PB3</text>
<text x="191.8" y="74.6">PB4</text>
<text x="191.8" y="72.5">PB5</text>
<text x="198.3" y="77.8">30</text>
<text x="198.3" y="75.6">31</text>
<text x="198.3" y="73.5">32</text>
<text x="279.6" y="72.4" transform="rotate(-90 279.6 72.4)">2</text>
<text x="45" y="81.9" transform="rotate(-90 45 81.9)">6</text>
<text x="49.2" y="81.9" transform="rotate(-90 49.2 81.9)">4</text>
<text x="53.5" y="81.9" transform="rotate(-90 53.5 81.9)">3</text>
<text x="57.7" y="81.9" transform="rotate(-90 57.7 81.9)">1</text>
<text x="170.8" y="79.9">12</text>
<text x="170.8" y="82">13</text>
<text x="175.9" y="78.8">PA6</text>
<text x="175.9" y="80.9">PA7</text>
<text x="175.9" y="83">PB0</text>
<text x="190.7" y="83">PA11</text>
<text x="190.7" y="80.9">PA12</text>
<text x="190.7" y="78.8">PA15</text>
<text x="198.3" y="82">28</text>
<text x="198.3" y="79.9">29</text>
<text x="286" y="81.8" transform="rotate(-90 286 81.8)">3</text>
<text x="1.5" y="89.6">B</text>
<text x="170.8" y="84.1">14</text>
<text x="170.8" y="86.2">15</text>
<text x="170.8" y="88.3">16</text>
<text x="175.9" y="85.1">PB1</text>
<text x="175.9" y="87.3">PB10</text>
<text x="175.9" y="89.4">PB11</text>
<text x="190.7" y="85.1">PA10</text>
<text x="191.7" y="89.4">PA8</text>
<text x="191.7" y="87.3">PA9</text>
<text x="198.3" y="88.3">25</text>
<text x="198.3" y="86.2">26</text>
<text x="198.3" y="84.1">27</text>
<text x="280.6" y="86.2">1</text>
<text x="324.9" y="89.6">B</text>
<text x="170.8" y="90.4">17</text>
<text x="170.8" y="92.5">18</text>
<text x="170.8" y="94.7">19</text>
<text x="175.9" y="91.5">NRST</text>
<text x="175.9" y="93.6">3V3</text>
<text x="175.9" y="95.7">GND</text>
<text x="190.8" y="95.7">PB13</text>
<text x="190.8" y="93.6">PB14</text>
<text x="190.8" y="91.5">PB15</text>
<text x="198.3" y="94.7">22</text>
<text x="198.3" y="92.5">23</text>
<text x="198.3" y="90.4">24</text>
<text x="286" y="92.4" transform="rotate(-90 286 92.4)">2</text>
<text x="170.8" y="96.8">20</text>
<text x="175.9" y="97.8">GND</text>
<text x="190.8" y="97.8">PB12</text>
<text x="198.3" y="96.8">21</text>
<text x="43" y="106.3">2</text>
<text x="43" y="110.5">1</text>
<text x="43" y="118.9">2</text>
<text x="219.4" y="118.7" transform="rotate(-90 219.4 118.7)">1</text>
<text x="252.2" y="118.7" transform="rotate(-90 252.2 118.7)">1</text>
<text x="280.7" y="118.7" transform="rotate(-90 280.7 118.7)">1</text>
<text x="43" y="123.2">1</text>
<text x="220.5" y="123.3" transform="rotate(-90 220.5 123.3)">A</text>
<text x="253.2" y="123.3" transform="rotate(-90 253.2 123.3)">A</text>
<text x="281.8" y="123.3" transform="rotate(-90 281.8 123.3)">A</text>
<text x="213.1" y="131.5" transform="rotate(-90 213.1 131.5)">2</text>
<text x="214.1" y="127.4" transform="rotate(-90 214.1 127.4)">C3</text>
<text x="219.4" y="131.5" transform="rotate(-90 219.4 131.5)">3</text>
<text x="220.5" y="127.4" transform="rotate(-90 220.5 127.4)">C2</text>
<text x="225.7" y="131.5" transform="rotate(-90 225.7 131.5)">4</text>
<text x="226.8" y="127.4" transform="rotate(-90 226.8 127.4)">C1</text>
<text x="245.8" y="131.5" transform="rotate(-90 245.8 131.5)">2</text>
<text x="246.9" y="127.4" transform="rotate(-90 246.9 127.4)">C3</text>
<text x="252.2" y="131.5" transform="rotate(-90 252.2 131.5)">3</text>
<text x="253.2" y="127.4" transform="rotate(-90 253.2 127.4)">C2</text>
<text x="258.5" y="131.5" transform="rotate(-90 258.5 131.5)">4</text>
<text x="259.6" y="127.4" transform="rotate(-90 259.6 127.4)">C1</text>
<text x="274.4" y="131.5" transform="rotate(-90 274.4 131.5)">2</text>
<text x="275.4" y="127.4" transform="rotate(-90 275.4 127.4)">C3</text>
<text x="280.7" y="131.5" transform="rotate(-90 280.7 131.5)">3</text>
<text x="281.8" y="127.4" transform="rotate(-90 281.8 127.4)">C2</text>
<text x="287" y="131.5" transform="rotate(-90 287 131.5)">4</text>
<text x="288.1" y="127.4" transform="rotate(-90 288.1 127.4)">C1</text>
<text x="179.2" y="142" transform="rotate(-90 179.2 142)">2</text>
<text x="1.5" y="148.3">C</text>
<text x="172.8" y="145.4">1</text>
<text x="176.9" y="146.4">G</text>
<text x="180.3" y="146.4" transform="rotate(-90 180.3 146.4)">D</text>
<text x="180.3" y="146.2" transform="rotate(-90 180.3 146.2)">S</text>
<text x="197" y="148.5">1</text>
<text x="324.9" y="148.3">C</text>
<text x="179.2" y="150.5" transform="rotate(-90 179.2 150.5)">3</text>
<text x="197" y="152.8">2</text>
<text x="1.4" y="206.9">D</text>
<text x="260" y="204.5">Titre:</text>
<text x="324.8" y="206.9">D</text>
<text x="260" y="214">Description du Projet :</text>
<text x="260" y="221.4">Taille:</text>
<text x="273.7" y="221.4">Version:</text>
<text x="297" y="221.4">Numéro de page:1</text>
<text x="260" y="227.8">Heure: 18:24:18</text>
<text x="260" y="225.7">Fichier:</text>
<text x="283.2" y="227.8">Demandeur:</text>
<text x="20" y="233">1</text>
<text x="61" y="233">2</text>
<text x="101.9" y="233">3</text>
<text x="142.9" y="233">4</text>
<text x="183.8" y="233">5</text>
<text x="224.8" y="233">6</text>
<text x="260" y="229.9">Date:</text>
<text x="265.7" y="233">7</text>
<text x="283.2" y="229.9">Dessiné par:</text>
<text x="306.7" y="233">8</text>
</g>
<g font-size="1.9" fill="#800000">
<text x="217.1" y="12.3">+5V</text>
<text x="249.8" y="12.3">+5V</text>
<text x="278.4" y="12.3">+5V</text>
<text x="31.9" y="22.8">VCC</text>
<text x="73.3" y="22.8">+5V</text>
<text x="212.4" y="39.7">Blue</text>
<text x="218.8" y="39.7">Red</text>
<text x="225.1" y="39.7">Green</text>
<text x="245.2" y="39.7">Blue</text>
<text x="251.5" y="39.7">Red</text>
<text x="257.9" y="39.7">Green</text>
<text x="273.7" y="39.7">Blue</text>
<text x="280.1" y="41.8">Red</text>
<text x="286.4" y="41.8">Green</text>
<text x="39.1" y="42.9">GND</text>
<text x="73" y="42.9">GND</text>
<text x="63.5" y="58.7">GND</text>
<text x="198.6" y="54.5">+3V3</text>
<text x="209.7" y="59.8">GND</text>
<text x="213.9" y="58.7">+5V</text>
<text x="36" y="60.9">GND</text>
<text x="141.6" y="65.1">PA0_ShuntMotor</text>
<text x="260" y="65.1">GND</text>
<text x="271.7" y="60.9">GND</text>
<text x="140.6" y="69.3">PA2_MeasureBat2</text>
<text x="141.6" y="67.2">PA1_MeasureBat</text>
<text x="36" y="75.6">GND</text>
<text x="63.5" y="73.5">GND</text>
<text x="67.8" y="83">VCC</text>
<text x="267.4" y="83">GND</text>
<text x="278" y="80.9">GND</text>
<text x="214.5" y="88.3">PA8_PWM1</text>
<text x="214.5" y="86.2">PA9_PWM2</text>
<text x="214.5" y="84.1">PA10_PWM3</text>
<text x="284.3" y="99.9">GND</text>
<text x="168.1" y="103.1">GND</text>
<text x="274.8" y="105.2">GND</text>
<text x="23.3" y="109.4">GND</text>
<text x="218.1" y="113.7">+5V</text>
<text x="250.9" y="113.7">+5V</text>
<text x="279.4" y="113.7">+5V</text>
<text x="57.1" y="114.7">GND</text>
<text x="177.5" y="136.9">+3V3</text>
<text x="189.1" y="136.9">+3V3</text>
<text x="213.5" y="141.1">Blue</text>
<text x="219.8" y="141.1">Red</text>
<text x="226.2" y="141.1">Green</text>
<text x="246.2" y="141.1">Blue</text>
<text x="252.6" y="141.1">Red</text>
<text x="258.9" y="141.1">Green</text>
<text x="274.8" y="141.1">Blue</text>
<text x="281.1" y="141.1">Red</text>
<text x="287.5" y="141.1">Green</text>
<text x="47.6" y="148.5">GND</text>
<text x="144.8" y="161.2">PB9_TMR4_CH4_PWM_HP</text>
<text x="177.6" y="173.9">GND</text>
<text x="160.7" y="177">GND</text>
</g>
<g font-size="1.9" fill="#000080">
<text x="47.6" y="22.8">U5V</text>
<text x="229.8" y="20.5">LED_G3</text>
<text x="229.8" y="22.6">150141M173100</text>
<text x="262.5" y="20.5">LED_G2</text>
<text x="262.5" y="22.6">150141M173100</text>
<text x="291.1" y="20.5">LED_G1</text>
<text x="291.1" y="22.6">150141M173100</text>
<text x="76.1" y="29.2">Cout2</text>
<text x="38.7" y="35.9" transform="rotate(-90 38.7 35.9)">10µF/&gt;25V</text>
<text x="42.3" y="33.4">Cin</text>
<text x="47.6" y="35.9">Regulateur MC7805CD2T</text>
<text x="65.1" y="35.9" transform="rotate(-90 65.1 35.9)">1µF/&gt;10V</text>
<text x="68.7" y="33.4">Cout1</text>
<text x="76.1" y="33.4">100nF</text>
<text x="76.1" y="35.5">RADIAL_5.08</text>
<text x="213.1" y="35.3">RBlue_G3</text>
<text x="219.4" y="35.3">Rred_G3RGreen_G3</text>
<text x="245.8" y="35.3">RBlue_G2</text>
<text x="252.2" y="35.3">Rred_G2RGreen_G2</text>
<text x="274.4" y="35.3">RBlue_G1</text>
<text x="280.7" y="35.3">Rred_G1RGreen_G1</text>
<text x="213.1" y="37.4">100</text>
<text x="219.4" y="37.4">220</text>
<text x="225.7" y="37.4">470</text>
<text x="245.8" y="37.4">100</text>
<text x="252.2" y="37.4">220</text>
<text x="258.5" y="37.4">470</text>
<text x="274.4" y="37.4">100</text>
<text x="280.7" y="37.4">220</text>
<text x="287" y="37.4">470</text>
<text x="277" y="47.8">IRFML8244TRPBF</text>
<text x="277" y="45.6">QnMOS_Blue</text>
<text x="277" y="49.9">SOT23</text>
<text x="174.4" y="54.5">Uc</text>
<text x="262.7" y="56.4">10k</text>
<text x="262.7" y="58.5">CMS_1206</text>
<text x="262.7" y="54.3">R_Blue</text>
<text x="27.5" y="63">BAT</text>
<text x="47.6" y="64">JP1</text>
<text x="69.8" y="60.9">BAT2</text>
<text x="283.3" y="64.7">QnMOS_Red</text>
<text x="47.6" y="68.2">JUMPER2</text>
<text x="69.8" y="71.4">MOLEX 22-03-5035</text>
<text x="283.3" y="66.8">IRFML8244TRPBF</text>
<text x="283.3" y="68.9">SOT23</text>
<text x="19" y="73.5">MOLEX 22-03-5035</text>
<text x="58.8" y="76.7">S?</text>
<text x="270.1" y="74.4">10k</text>
<text x="270.1" y="76.5">CMS_1206</text>
<text x="270.1" y="72.3">R_Red</text>
<text x="58.8" y="78.8">BIP_C_L</text>
<text x="289.6" y="86.8">IRFML8244TRPBF</text>
<text x="289.6" y="88.9">SOT23</text>
<text x="289.6" y="84.7">QnMOS_Green</text>
<text x="26" y="92.3">200K</text>
<text x="26" y="94.4">CMS_1206PA2_MeasureBat2</text>
<text x="26" y="90.2">R_2_PA2</text>
<text x="59.8" y="95.5">R_2_PA1</text>
<text x="277.5" y="94.4">R_Green</text>
<text x="26" y="100.8">100K</text>
<text x="26" y="98.7">R_1_PA2</text>
<text x="59.8" y="97.6">200K</text>
<text x="59.8" y="99.7">CMS_1206</text>
<text x="174.4" y="101">STM32F103C8T6</text>
<text x="277.5" y="96.6">10k</text>
<text x="277.5" y="98.7">CMS_1206</text>
<text x="26" y="102.9">CMS_1206</text>
<text x="39.1" y="102">MOTEUR</text>
<text x="59.8" y="106.1">100K</text>
<text x="59.8" y="103.9">R_1_PA1</text>
<text x="174.4" y="103.1">DIP40</text>
<text x="39.1" y="113.5">BORNIER2_D</text>
<text x="59.8" y="108.2">CMS_1206</text>
<text x="38" y="115.8">Lamelle</text>
<text x="230.8" y="121.9">LED_D3</text>
<text x="230.8" y="124">150141M173100</text>
<text x="263.6" y="121.9">LED_D2</text>
<text x="263.6" y="124">150141M173100</text>
<text x="292.1" y="121.9">LED_D1</text>
<text x="292.1" y="124">150141M173100</text>
<text x="39.1" y="126.1">BORNIER2_D</text>
<text x="50.3" y="137.8">R_Mesure</text>
<text x="52.6" y="135.4">1K</text>
<text x="52.6" y="132">R_Lamelle</text>
<text x="62.4" y="132.7">CMS_1206</text>
<text x="65.3" y="136.7">C_PA0</text>
<text x="214.1" y="136.7">RBlue_D3</text>
<text x="220.5" y="136.7">Rred_D3RGreen_D3</text>
<text x="246.9" y="136.7">RBlue_D2</text>
<text x="253.2" y="136.7">Rred_D2RGreen_D2</text>
<text x="275.4" y="136.7">RBlue_D1</text>
<text x="281.8" y="136.7">Rred_D1RGreen_D1</text>
<text x="50.3" y="139.9">1</text>
<text x="50.3" y="142">CMS_2512</text>
<text x="65.3" y="138.8">CMS_0805</text>
<text x="65.3" y="140.9">100nF</text>
<text x="191.9" y="143">RsHP</text>
<text x="214.1" y="138.8">100</text>
<text x="220.5" y="138.8">220</text>
<text x="226.8" y="138.8">470</text>
<text x="246.9" y="138.8">100</text>
<text x="253.2" y="138.8">220</text>
<text x="259.6" y="138.8">470</text>
<text x="275.4" y="138.8">100</text>
<text x="281.8" y="138.8">220</text>
<text x="288.1" y="138.8">470</text>
<text x="180.7" y="146.4">Qp_HP</text>
<text x="191.9" y="145.1">100 HP</text>
<text x="195.5" y="155.9">BORNIER_2V_3.5MM</text>
<text x="180.3" y="161">Qn_HP</text>
<text x="163.4" y="166.3">RpdNHP</text>
<text x="180.3" y="163.1">Transistor MOSFET-N</text>
<text x="163.4" y="168.4">100K</text>
<text x="163.4" y="170.5">CMS_1206</text>
<text x="281.1" y="214">GPE_Numérique :</text>
<text x="283.2" y="221.4">1</text>
<text x="295.9" y="227.8">GPE</text>
<text x="266.3" y="229.9">21/11/2018</text>
<text x="295.9" y="229.9">S. Poiraud</text>
</g>
<g font-size="1.9" fill="#0000bf">
<text x="234.6" y="215.1">Grande Ecole</text>
<text x="230.4" y="221.4">10 Bd Jeanneteau</text>
<text x="224.1" y="223.5">CS 90717 - 49107 ANGERS Cedex 2</text>
<text x="230.4" y="225.7">Tél +33(0)2 41 86 67 67</text>
<text x="230.4" y="227.8">Fax +33(0)2 41 87 99 27</text>
</g>
<text font-size="1.9" fill="#00f" x="230.4" y="217.2">d'Ingénieurs Généralistes</text>
<g font-size="1.7" fill="#000080">
<text x="266.3" y="204.6">*</text>
<text x="268.4" y="225.7">Electron.SchDoc</text>
</g>
<g font-size="1.1" fill="#000080">
<text x="211.3" y="31.7" transform="rotate(-90 211.3 31.7)">Blue</text>
<text x="217.7" y="31.4" transform="rotate(-90 217.7 31.4)">Red</text>
<text x="224" y="32.4" transform="rotate(-90 224 32.4)">Green</text>
<text x="244.1" y="31.7" transform="rotate(-90 244.1 31.7)">Blue</text>
<text x="250.4" y="31.4" transform="rotate(-90 250.4 31.4)">Red</text>
<text x="256.8" y="32.4" transform="rotate(-90 256.8 32.4)">Green</text>
<text x="272.6" y="31.7" transform="rotate(-90 272.6 31.7)">Blue</text>
<text x="279" y="31.4" transform="rotate(-90 279 31.4)">Red</text>
<text x="285.3" y="32.4" transform="rotate(-90 285.3 32.4)">Green</text>
<text x="212.4" y="133.1" transform="rotate(-90 212.4 133.1)">Blue</text>
<text x="218.7" y="132.8" transform="rotate(-90 218.7 132.8)">Red</text>
<text x="225.1" y="133.8" transform="rotate(-90 225.1 133.8)">Green</text>
<text x="245.1" y="133.1" transform="rotate(-90 245.1 133.1)">Blue</text>
<text x="251.5" y="132.8" transform="rotate(-90 251.5 132.8)">Red</text>
<text x="257.8" y="133.8" transform="rotate(-90 257.8 133.8)">Green</text>
<text x="273.7" y="133.1" transform="rotate(-90 273.7 133.1)">Blue</text>
<text x="280" y="132.8" transform="rotate(-90 280 132.8)">Red</text>
<text x="286.4" y="133.8" transform="rotate(-90 286.4 133.8)">Green</text>
</g>
</svg>
